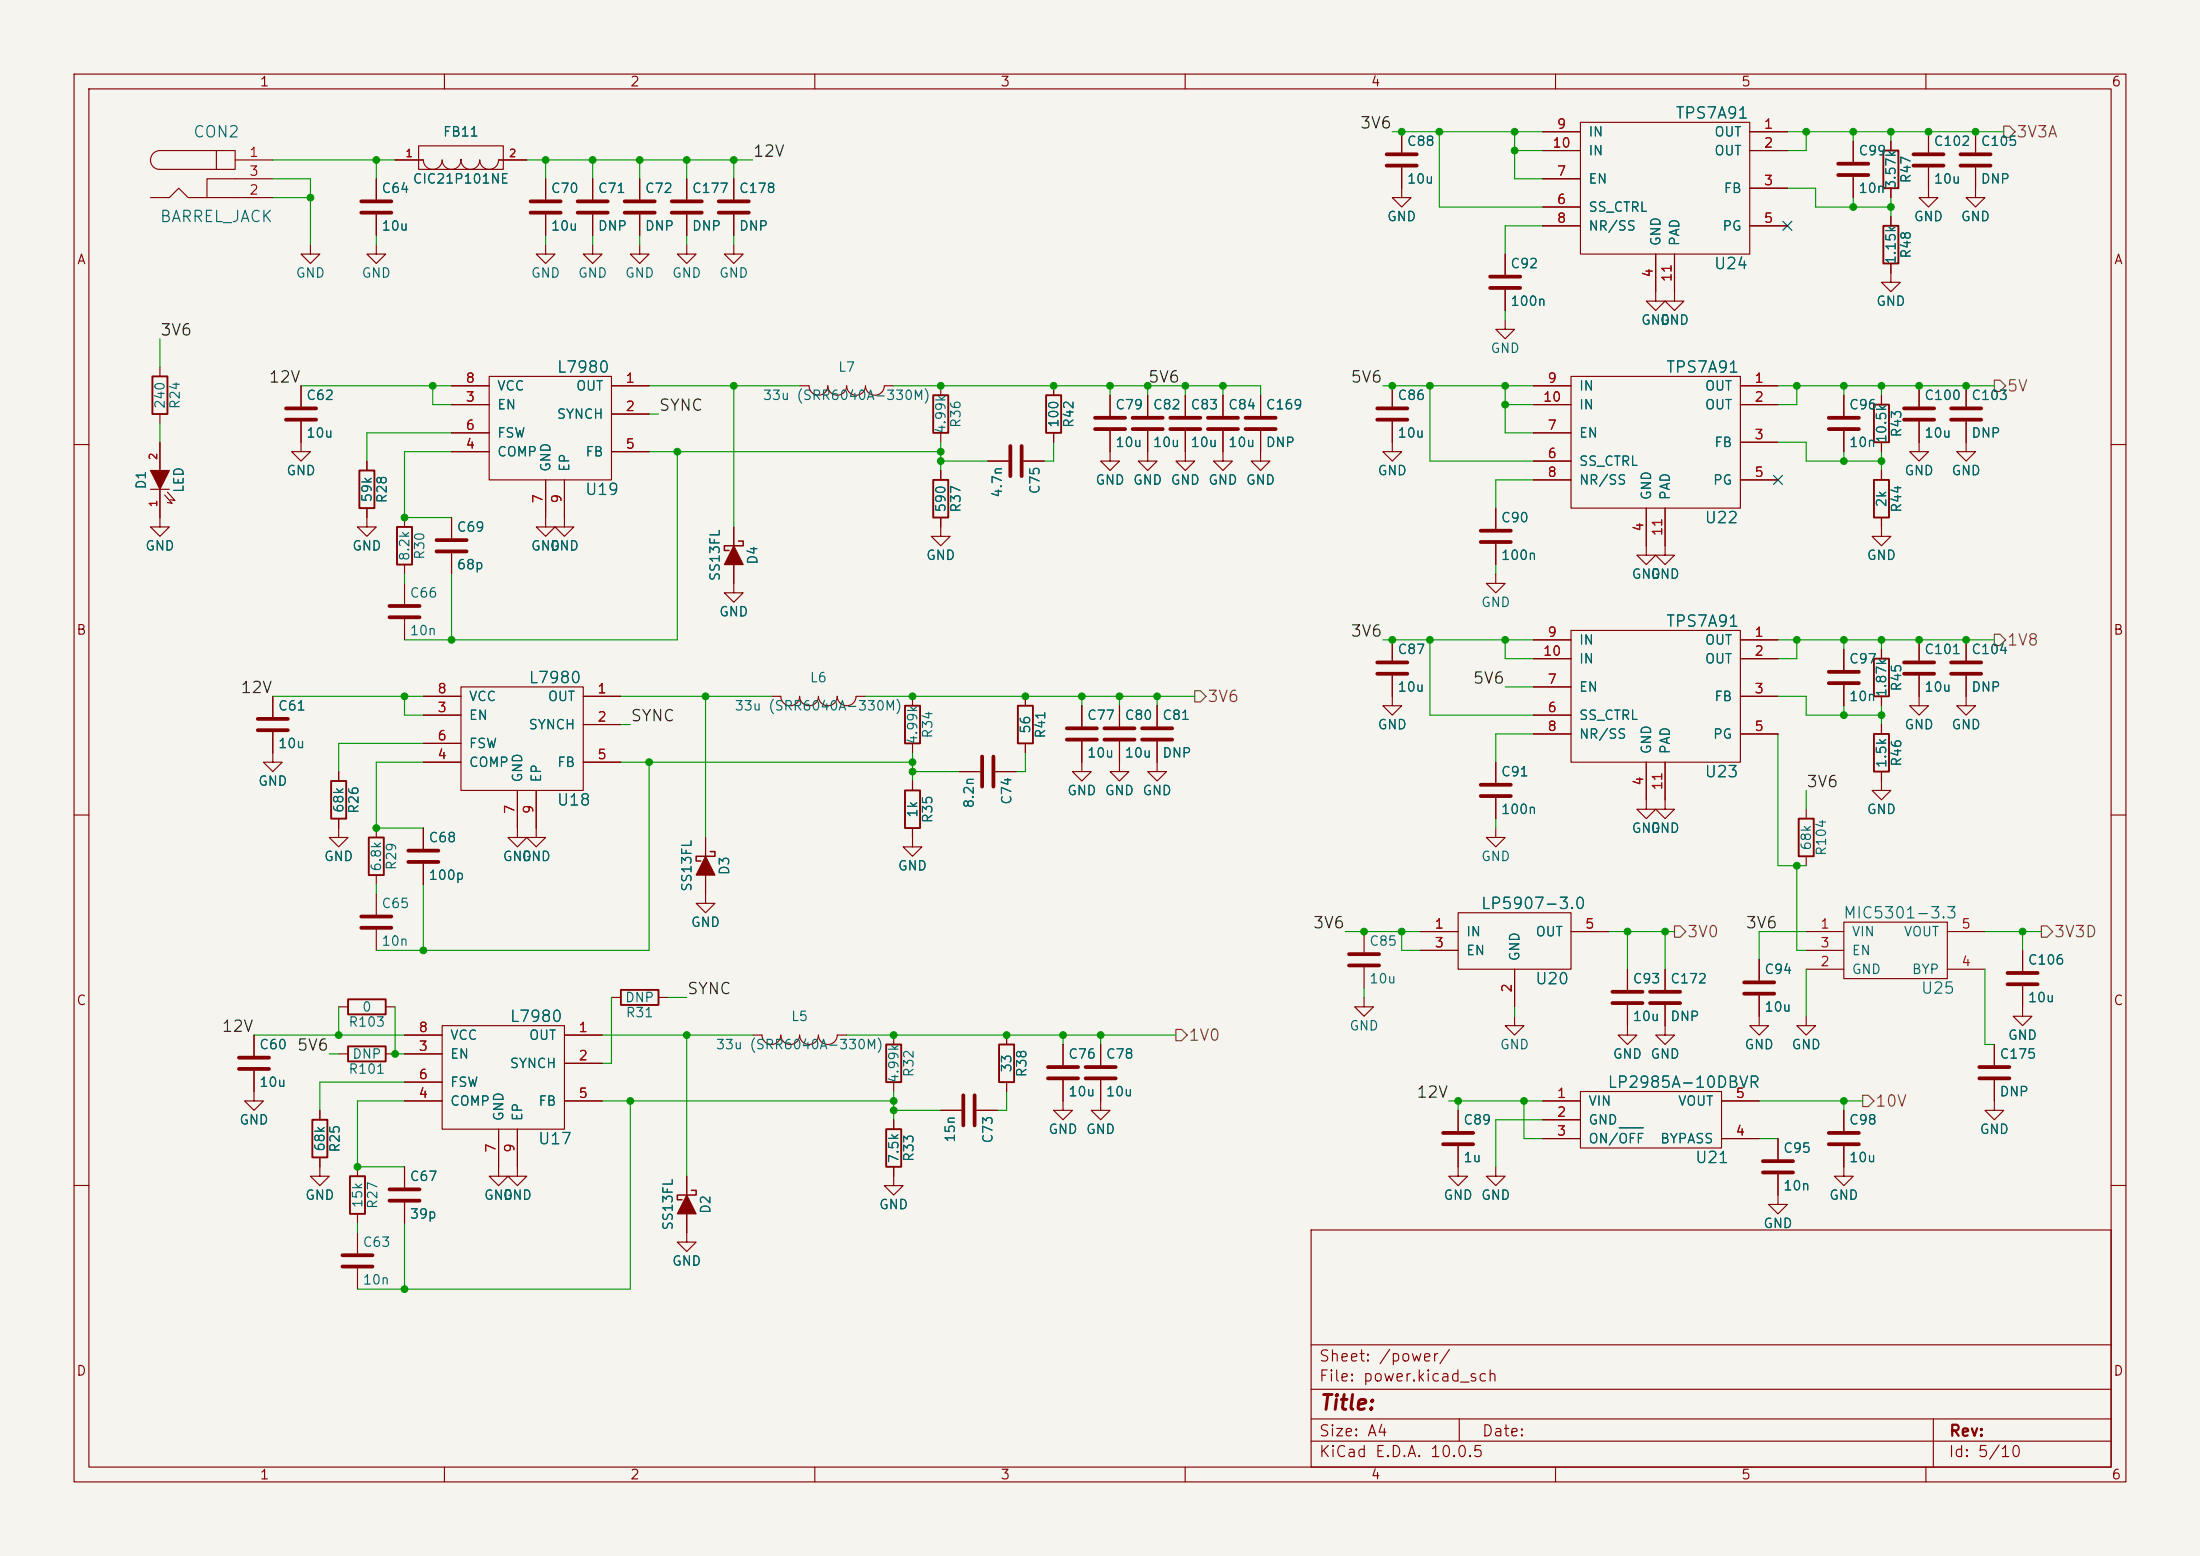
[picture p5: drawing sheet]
<svg xmlns="http://www.w3.org/2000/svg" width="297mm" height="210mm" viewBox="0 0 297 210" stroke-linecap="round" stroke-linejoin="round" font-family="sans-serif">
<path d="M0 0h297v210h-297z" fill="#f5f4ef" stroke="#f5f4ef" stroke-width=".14"/>
<g fill="none" stroke="#840000" stroke-width=".15">
<path d="M10 10h277v190h-277zM12 12h273v186h-273zM56.5 19.7h11.4v3.2h-11.4zM60 10v2M110 10v2M160 10v2M189.2 17.8v2.8M208.3 17.8h5.1M210 10v2M213.4 16.5h22.8v17.8h-22.8zM236.2 17.8h5.1M250.2 19.1v2.7"/>
<path d="M255.3 19.1v1.2M260 10v2M260.3 17.8v2.8M266.7 17.8v2.8M20.3 26.7h2.6l1.2-1.3 1.3 1.3h11.4M29.2 20.3h2.5v2.6h-2.5zM29.2 20.3h-7.6a1.27 1.27 0 0 0-1.3 1.3 1.27 1.27 0 0 0 1.3 1.3h7.6M31.7 21.6h5.1M36.8 24.1h-8.9v2.6M41.9 33v1.3h1.3l-1.3 1.3-1.3-1.3h1.3M50.8 33v1.3h1.3l-1.3 1.3-1.3-1.3h1.3M50.8 24.1v2.8"/>
<path d="M50.8 29v2.8M53.3 21.6h3.8a1.27 1.27 0 0 0 1.3 1.3 1.27 1.27 0 0 0 1.3-1.3 1.27 1.27 0 0 0 1.3 1.3 1.27 1.27 0 0 0 1.2-1.3 1.27 1.27 0 0 0 1.3 1.3 1.27 1.27 0 0 0 1.3-1.3 1.27 1.27 0 0 0 1.2 1.3 1.27 1.27 0 0 0 1.3-1.3h3.8M73.7 33v1.3h1.2l-1.2 1.3-1.3-1.3h1.3M73.7 24.1v2.8M73.7 29v2.8M80 33v1.3h1.3l-1.3 1.3-1.3-1.3h1.3M80 24.1v2.8M80 29v2.8M86.4 33v1.3h1.2l-1.2 1.3-1.3-1.3h1.3M86.4 24.1v2.8M86.4 29v2.8M92.7 33v1.3h1.3l-1.3 1.3-1.3-1.3h1.3"/>
<path d="M92.7 24.1v2.8M92.7 29v2.8M99.1 33v1.3h1.2l-1.2 1.3-1.3-1.3h1.3M99.1 24.1v2.8M99.1 29v2.8M189.2 22.6v4.1h1.3l-1.3 1.2-1.2-1.2h1.2M203.2 34.3v2.8M203.2 39.1v2.8M208.3 20.3h5.1M208.3 24.1h5.1M208.3 30.5h5.1M208.3 27.9h5.1"/>
<path d="M223.5 34.3v6.3h1.3l-1.3 1.3-1.3-1.3h1.3M226.1 34.3v6.3h1.2l-1.2 1.3-1.3-1.3h1.3M236.2 20.3h5.1M236.2 25.4h5.1M236.2 30.5h5.1M250.2 23.9v2.8M255.3 35.6v2.5h1.2l-1.2 1.3-1.3-1.3h1.3M255.3 25.4v1.3M255.3 29.2v1.3M260.3 22.6v4.1h1.3l-1.3 1.2-1.2-1.2h1.2M266.7 22.6v4.1h1.3l-1.3 1.2-1.3-1.2h1.3M21.6 49.5v1.3"/>
<path d="M21.6 55.9v1.3M21.6 59.7v3.8M40.6 56.9v4.1h1.3l-1.3 1.2-1.2-1.2h1.2M40.6 52.1v2.8M61 52.1h5M61 54.6h5M61 58.4h5M66 50.8h16.5v14h-16.5zM82.5 52.1h5.1M82.5 55.9h5.1M107.9 52.1h1.3a1.27 1.27 0 0 0 1.3 1.2 1.27 1.27 0 0 0 1.3-1.2 1.27 1.27 0 0 0 1.2 1.2 1.27 1.27 0 0 0 1.3-1.2 1.27 1.27 0 0 0 1.3 1.2 1.27 1.27 0 0 0 1.2-1.2 1.27 1.27 0 0 0 1.3 1.2 1.27 1.27 0 0 0 1.3-1.2h1.2M127 52.1v1.2"/>
<path d="M127 58.4v1.3M142.2 52.1v1.2M142.2 58.4v1.3M149.9 58.2v4h1.2l-1.2 1.3-1.3-1.3h1.3M149.9 53.3v2.8M154.9 58.2v4h1.3l-1.3 1.3-1.2-1.3h1.2M154.9 53.3v2.8M160 58.2v4h1.3l-1.3 1.3-1.3-1.3h1.3M160 53.3v2.8M165.1 58.2v4h1.3l-1.3 1.3-1.3-1.3h1.3M165.1 53.3v2.8M170.2 58.2v4h1.2l-1.2 1.3-1.3-1.3h1.3"/>
<path d="M170.2 53.3v2.8M188 56.9v4.1h1.2l-1.2 1.2-1.3-1.2h1.3M188 52.1v2.8M203.2 43.2v1.3h1.3l-1.3 1.2-1.3-1.2h1.3M207 52.1h5.1M207 54.6h5.1M207 58.4h5.1M212.1 50.8h22.8v17.8h-22.8zM234.9 52.1h5.1M234.9 54.6h5.1M234.9 59.7h5.1M248.9 53.3v2.8"/>
<path d="M248.9 58.2v2.8M254 53.3v1.3M254 59.7v1.3M259.1 56.9v4.1h1.2l-1.2 1.2-1.3-1.2h1.3M259.1 52.1v2.8M265.4 56.9v4.1h1.3l-1.3 1.2-1.2-1.2h1.2M265.4 52.1v2.8M10 60h2M20.3 66h2.6M21.6 66v5.1h1.3l-1.3 1.3-1.3-1.3h1.3M22.2 66.8l1 1.1-.6-.1M22.6 66.4l1 1.2-.6-.2"/>
<path d="M49.5 68.6v2.5h1.3l-1.3 1.3-1.2-1.3h1.2M49.5 62.2v1.3M54.6 69.9v1.2M54.6 76.2v1.3M54.6 78.7v2.8M61 69.9v2.7M61 74.7v2.8M61 61h5M73.7 64.8v6.3h1.2l-1.2 1.3-1.3-1.3h1.3M76.2 64.8v6.3h1.3l-1.3 1.3-1.3-1.3h1.3M82.5 61h5.1M99.1 76.2v3.8h1.2l-1.2 1.3-1.3-1.3h1.3"/>
<path d="M99.1 71.1v2.6M127 69.9v2.5h1.3l-1.3 1.3-1.3-1.3h1.3M127 63.5v1.3M133.3 62.2h2.8M138.2 62.2h2.8M201.9 77.5v1.2h1.3l-1.3 1.3-1.2-1.3h1.2M201.9 68.6v2.8M201.9 73.4v2.8M207 62.2h5.1M207 64.8h5.1M222.2 68.6v6.3h1.3l-1.3 1.3-1.2-1.3h1.2M224.8 68.6v6.3h1.3l-1.3 1.3-1.3-1.3h1.3"/>
<path d="M234.9 64.8h5.1M254 69.9v2.5h1.3l-1.3 1.3-1.3-1.3h1.3M254 63.5v1.3M285 60h2M36.8 98.8v4.1h1.3l-1.3 1.2-1.2-1.2h1.2M36.8 94v2.8M54.6 83.6v2.8M57.1 94h5.1M57.1 96.5h5.1M62.2 92.7h16.5v14h-16.5zM78.7 94h5.1M78.7 97.8h5.1"/>
<path d="M104.1 94h1.3a1.27 1.27 0 0 0 1.3 1.3 1.27 1.27 0 0 0 1.2-1.3 1.27 1.27 0 0 0 1.3 1.3 1.27 1.27 0 0 0 1.3-1.3 1.27 1.27 0 0 0 1.3 1.3 1.27 1.27 0 0 0 1.2-1.3 1.27 1.27 0 0 0 1.3 1.3 1.27 1.27 0 0 0 1.3-1.3h1.2M123.2 94v1.3M138.4 94v1.3M146 95.3v2.7M151.1 95.3v2.7M156.2 95.3v2.7M188 91.2v4.1h1.2l-1.2 1.2-1.3-1.2h1.3M188 86.4v2.8M207 86.4h5.1M207 88.9h5.1M207 99.1h5.1M207 96.5h5.1"/>
<path d="M207 92.7h5.1M212.1 85.1h22.8v17.8h-22.8zM234.9 86.4h5.1M234.9 88.9h5.1M234.9 94h5.1M234.9 99.1h5.1M248.9 87.6v2.8M248.9 92.5v2.8M254 87.6v1.3M254 94v1.3M254 97.8v1.3M259.1 91.2v4.1h1.2l-1.2 1.2-1.3-1.2h1.3"/>
<path d="M259.1 86.4v2.8M265.4 91.2v4.1h1.3l-1.3 1.2-1.2-1.2h1.2M265.4 86.4v2.8M10 110h2M45.7 110.5v2.5h1.3l-1.3 1.3-1.3-1.3h1.3M45.7 104.1v1.3M50.8 111.8v1.2M50.8 118.1v1.3M57.1 102.9h5.1M57.1 100.3h5.1M57.1 111.8v2.8M57.1 116.6v2.8"/>
<path d="M69.8 106.7v6.3h1.3l-1.3 1.3-1.2-1.3h1.2M72.4 106.7v6.3h1.3l-1.3 1.3-1.3-1.3h1.3M78.7 102.9h5.1M95.2 118.1v3.8h1.3l-1.3 1.3-1.2-1.3h1.2M95.2 113v2.6M123.2 111.8v2.5h1.3l-1.3 1.3-1.3-1.3h1.3M123.2 100.3v1.3M123.2 105.4v1.3M129.5 104.1h2.8M134.4 104.1h2.8M138.4 100.3v1.3M146 100.1v4h1.3l-1.3 1.3-1.2-1.3h1.2"/>
<path d="M151.1 100.1v4h1.3l-1.3 1.3-1.2-1.3h1.2M156.2 100.1v4h1.3l-1.3 1.3-1.3-1.3h1.3M201.9 111.8v1.2h1.3l-1.3 1.3-1.2-1.3h1.2M201.9 102.9v2.8M201.9 107.7v2.8M222.2 102.9v6.3h1.3l-1.3 1.3-1.2-1.3h1.2M224.8 102.9v6.3h1.3l-1.3 1.3-1.3-1.3h1.3M243.8 109.2v1.3M243.8 115.6v1.2M254 104.1v2.6h1.3l-1.3 1.3-1.3-1.3h1.3M285 110h2M34.3 139.7v2.8"/>
<path d="M45.7 135.9h1.3M50.8 120.7v2.7M50.8 125.5v2.8M52.1 135.9h1.2M54.6 139.7h5.1M59.7 138.4h16.5v14h-16.5zM76.2 139.7h5.1M82.5 134.6h1.3M88.9 134.6h1.3M101.6 139.7h1.3a1.27 1.27 0 0 0 1.2 1.3 1.27 1.27 0 0 0 1.3-1.3 1.27 1.27 0 0 0 1.3 1.3 1.27 1.27 0 0 0 1.2-1.3 1.27 1.27 0 0 0 1.3 1.3 1.27 1.27 0 0 0 1.3-1.3 1.27 1.27 0 0 0 1.3 1.3 1.27 1.27 0 0 0 1.2-1.3h1.3M120.6 139.7v1.3M135.9 139.7v1.3"/>
<path d="M184.1 134.6v1.3h1.3l-1.3 1.3-1.2-1.3h1.2M184.1 125.7v2.8M184.1 130.6v2.8M191.8 125.7h5M191.8 128.3h5M196.8 123.2h15.3v7.6h-15.3zM204.5 137.2v1.2h1.2l-1.2 1.3-1.3-1.3h1.3M204.5 130.8v5.1M212.1 125.7h5.1M219.7 135.6v4.1h1.3l-1.3 1.3-1.3-1.3h1.3M219.7 130.8v2.8M224.8 135.6v4.1h1.3l-1.3 1.3-1.3-1.3h1.3"/>
<path d="M224.8 130.8v2.8M237.5 134.4v4h1.3l-1.3 1.3-1.3-1.3h1.3M237.5 129.5v2.8M243.8 137.2v1.2h1.3l-1.3 1.3-1.2-1.3h1.2M243.8 125.7h5.1M243.8 128.3h5.1M243.8 130.8h5.1M248.9 124.5h14v7.6h-14zM262.9 125.7h5.1M262.9 130.8h5.1M273 133.1v4.1h1.3l-1.3 1.2-1.2-1.2h1.2M273 128.3v2.8"/>
<path d="M34.3 144.5v4.1h1.3l-1.3 1.3-1.3-1.3h1.3M43.2 156.2v2.6h1.2l-1.2 1.2-1.3-1.2h1.3M43.2 149.9v1.2M45.7 142.2h1.3M48.3 157.5v1.3M52.1 142.2h1.2M54.6 157.5v2.8M54.6 142.2h5.1M54.6 148.6h5.1M54.6 146.1h5.1M67.3 152.4v6.4h1.3l-1.3 1.2-1.3-1.2h1.3M69.8 152.4v6.4h1.3l-1.3 1.2-1.2-1.2h1.2"/>
<path d="M76.2 143.5h5.1M76.2 148.6h5.1M92.7 158.8v2.5M120.6 157.5v2.5h1.3l-1.3 1.3-1.2-1.3h1.2M120.6 146.1v1.2M120.6 151.1v1.3M127 149.9h2.8M131.8 149.9h2.8M135.9 146.1v1.2M143.5 145.8v4.1h1.3l-1.3 1.2-1.3-1.2h1.3M143.5 141v2.8M148.6 145.8v4.1h1.3l-1.3 1.2-1.3-1.2h1.3"/>
<path d="M148.6 141v2.8M196.8 154.7v4.1h1.3l-1.3 1.2-1.2-1.2h1.2M196.8 149.9v2.8M201.9 157.5v1.3h1.3l-1.3 1.2-1.2-1.2h1.2M208.3 148.6h5.1M208.3 151.1h5.1M208.3 153.7h5.1M213.4 147.3h19v7.6h-19zM232.4 148.6h5.1M232.4 153.7h5.1M240 158.5v4.1h1.3l-1.3 1.2-1.2-1.2h1.2M240 153.7v2.8"/>
<path d="M248.9 154.7v4.1h1.3l-1.3 1.2-1.3-1.2h1.3M248.9 149.9v2.8M269.2 145.8v4.1h1.3l-1.3 1.2-1.2-1.2h1.2M269.2 141v2.8M10 160h2M48.3 163.8v1.3M48.3 166.4v2.8M48.3 171.2v2.8M54.6 162.3v2.8M92.7 163.8v3.8h1.3l-1.3 1.3-1.3-1.3h1.3M177 166h108v32h-108zM285 160h2"/>
<path d="M60 198v2M110 198v2M160 198v2M177 194.5h108M177 191.5h108M177 187.5h108M177 181.5h108M197 191.5v3M210 198v2M260 198v2M261 191.5v6.5"/>
</g>
<g fill="none" stroke="#840000" stroke-width=".51">
<path d="M48.8 27.2h4M48.8 28.7h4M71.6 27.2h4.1M71.6 28.7h4.1M78 27.2h4M78 28.7h4M84.3 27.2h4.1M84.3 28.7h4.1M90.7 27.2h4M90.7 28.7h4M97 27.2h4.1M97 28.7h4.1"/>
<path d="M187.2 20.8h4.1M187.2 22.4h4.1M201.2 37.3h4M201.2 38.9h4M248.2 22.1h4M248.2 23.6h4M258.3 20.8h4.1M258.3 22.4h4.1M264.7 20.8h4M264.7 22.4h4M38.6 55.1h4.1M38.6 56.6h4.1"/>
<path d="M147.8 56.4h4.1M147.8 57.9h4.1M152.9 56.4h4.1M152.9 57.9h4.1M158 56.4h4.1M158 57.9h4.1M163.1 56.4h4M163.1 57.9h4M168.1 56.4h4.1M168.1 57.9h4.1M185.9 55.1h4.1M185.9 56.6h4.1"/>
<path d="M246.9 56.4h4.1M246.9 57.9h4.1M257 55.1h4.1M257 56.6h4.1M263.4 55.1h4.1M263.4 56.6h4.1M58.9 72.9h4.1M58.9 74.4h4.1M136.4 60.2v4.1M137.9 60.2v4.1M199.9 71.6h4.1M199.9 73.2h4.1"/>
<path d="M34.8 97h4.1M34.8 98.6h4.1M52.6 81.8h4M52.6 83.3h4M144 98.3h4.1M144 99.8h4.1M149.1 98.3h4.1M149.1 99.8h4.1M154.2 98.3h4M154.2 99.8h4M185.9 89.4h4.1M185.9 90.9h4.1"/>
<path d="M246.9 90.7h4.1M246.9 92.2h4.1M257 89.4h4.1M257 90.9h4.1M263.4 89.4h4.1M263.4 90.9h4.1M55.1 114.8h4.1M55.1 116.3h4.1M132.6 102.1v4.1M134.1 102.1v4.1M199.9 105.9h4.1M199.9 107.4h4.1"/>
<path d="M48.8 123.7h4M48.8 125.2h4M182.1 128.8h4.1M182.1 130.3h4.1M217.7 133.9h4M217.7 135.4h4M222.8 133.9h4M222.8 135.4h4M235.5 132.6h4M235.5 134.1h4M271 131.3h4.1M271 132.8h4.1"/>
<path d="M32.3 142.7h4M32.3 144.3h4M130 147.8v4.1M131.6 147.8v4.1M141.5 144h4M141.5 145.5h4M146.6 144h4M146.6 145.5h4M194.8 152.9h4.1M194.8 154.4h4.1M238 156.7h4.1M238 158.2h4.1"/>
<path d="M246.9 152.9h4.1M246.9 154.4h4.1M267.2 144h4.1M267.2 145.5h4.1M46.2 169.4h4.1M46.2 170.9h4.1M52.6 160.5h4M52.6 162.1h4"/>
</g>
<g fill="none" stroke="#840000" stroke-width=".25">
<path d="M254.3 20.3h2v5.1h-2zM254.3 30.5h2v5.1h-2zM20.6 50.8h2v5.1h-2zM126 53.3h2v5.1h-2zM141.2 53.3h2.1v5.1h-2.1zM253 54.6h2v5.1h-2zM48.5 63.5h2v5.1h-2zM53.6 71.1h2v5.1h-2zM126 64.8h2v5.1h-2zM253 64.8h2v5.1h-2zM122.2 95.3h2v5h-2zM137.4 95.3h2v5h-2z"/>
<path d="M253 99.1h2v5h-2zM253 88.9h2v5.1h-2zM44.7 105.4h2v5.1h-2zM49.8 113h2v5.1h-2zM122.2 106.7h2v5.1h-2zM242.8 110.5h2.1v5.1h-2.1zM47 134.9h5.1v2h-5.1zM83.8 133.6h5.1v2h-5.1zM42.2 151.1h2v5.1h-2zM47 141.2h5.1v2.1h-5.1zM47.2 158.8h2.1v5h-2.1zM119.6 141h2.1v5.1h-2.1z"/>
<path d="M119.6 152.4h2.1v5.1h-2.1zM134.9 141h2v5.1h-2z"/>
</g>
<path d="M99.7 73h.6v.7h-2.5v.6h.6M95.9 114.9h.6v.7h-2.5v.6h.6M93.3 160.7h.7v.6h-2.6v.6h.7" fill="none" stroke="#840000" stroke-width=".2"/>
<g fill="#840000" stroke="#840000" stroke-width=".15">
<path d="M99.1 73.7l1.2 2.5h-2.5z"/>
<path d="M92.7 161.3l1.3 2.5h-2.6z"/>
<path d="M95.2 115.6l1.3 2.5h-2.5z"/>
<path d="M20.3 63.5h2.6l-1.3 2.5z"/>
</g>
<circle cx="62.2" cy="21.6" r=".08" fill="#840000" stroke="#840000" stroke-width=".14"/>
<path d="M218.6 152.2h3.2" fill="none" stroke="#006464" stroke-width=".15"/>
<path d="M270.5 17h.8l.7 .8-.7 .7h-.8zM269.2 51.3h.8l.8 .8-.8 .7h-.8zM161.3 93.2h.8l.7 .8-.7 .7h-.8zM269.2 85.6h.8l.8 .8-.8 .7h-.8zM158.7 138.9h.8l.8 .8-.8 .8h-.8zM226.1 125h.7l.8 .7-.8 .8h-.7zM275.6 125h.8l.7 .7-.7 .8h-.8zM251.5 147.8h.7l.8 .8-.8 .8h-.7z" fill="none" stroke="#725600" stroke-width=".15"/>
<g fill="none" stroke="#009600" stroke-width=".15">
<path d="M188 17.8h20.3M194.3 17.8v10.1h14M204.5 17.8v6.3h3.8M241.3 17.8h29.2M243.8 17.8v2.5h-2.5M250.2 17.8v1.3M255.3 17.8v1.3M36.8 24.1h5.1v8.9M36.8 21.6h16.5M36.8 26.7h5.1M50.8 21.6v2.5M50.8 31.8v1.2"/>
<path d="M71.1 21.6h30.5M73.7 21.6v2.5M73.7 31.8v1.2M80 21.6v2.5M80 31.8v1.2M86.4 21.6v2.5M86.4 31.8v1.2M92.7 21.6v2.5M92.7 31.8v1.2M99.1 21.6v2.5M99.1 31.8v1.2M204.5 20.3h3.8"/>
<path d="M208.3 30.5h-5.1v3.8M241.3 25.4h3.8v2.5h10.2M250.2 26.7v1.2M255.3 26.7v2.5M21.6 45.7v3.8M21.6 57.2v2.5M40.6 52.1h20.4M58.4 52.1v2.5h2.6M61 58.4h-11.5v3.8M87.6 52.1h20.3M87.6 55.9h1.3M99.1 52.1v19"/>
<path d="M120.6 52.1h49.6v1.2M127 59.7v3.8M142.2 59.7v2.5h-1.2M149.9 52.1v1.2M154.9 52.1v1.2M160 52.1v1.2M165.1 52.1v1.2M186.7 52.1h20.3M193 52.1v10.1h14M203.2 41.9v1.3M203.2 52.1v6.3h3.8M203.2 54.6h3.8"/>
<path d="M240 52.1h29.2M240 59.7h3.8v2.5h10.2M242.6 52.1v2.5h-2.6M248.9 52.1v1.2M254 52.1v1.2M54.6 77.5v1.2M61 61h-6.4v8.9h6.4M61 77.5v8.9M87.6 61h39.4M91.4 61v25.4h-36.8M127 62.2h6.3M201.9 76.2v1.3"/>
<path d="M207 64.8h-5.1v3.8M248.9 61v1.2M254 61v2.5M36.8 94h20.3M54.6 94v2.5h2.5M83.8 94h20.3M83.8 97.8h1.3M95.2 94v19M116.8 94h44.5M146 94v1.3M151.1 94v1.3M156.2 94v1.3"/>
<path d="M186.7 86.4h20.3M193 86.4v10.1h14M203.2 86.4v2.5h3.8M203.2 92.7h3.8M207 99.1h-5.1v3.8M240 86.4h29.2M240 94h3.8v2.5h10.2M240 99.1v17.7h3.8M242.6 86.4v2.5h-2.6M248.9 86.4v1.2M248.9 95.3v1.2M254 86.4v1.2"/>
<path d="M254 95.3v2.5M50.8 119.4v1.3M57.1 102.9h-6.3v8.9h6.3M57.1 119.4v8.9M57.1 100.3h-11.4v3.8M83.8 102.9h39.4M87.6 102.9v25.4h-36.8M123.2 101.6v3.8M123.2 104.1h6.3M138.4 101.6v2.5h-1.2M201.9 110.5v1.3M242.6 116.8v11.5h1.2"/>
<path d="M243.8 106.7v2.5M34.3 139.7h20.3M45.7 135.9v3.8M53.3 135.9v6.3h1.3M81.3 139.7h20.3M82.5 134.6v8.9h-1.2M90.2 134.6h2.5M92.7 139.7v19.1M114.3 139.7h44.4M143.5 139.7v1.3M148.6 139.7v1.3M181.6 125.7h10.2"/>
<path d="M184.1 133.4v1.2M189.2 125.7v2.6h2.6M204.5 135.9v1.3M217.2 125.7h8.9M219.7 125.7v5.1M224.8 125.7v5.1M243.8 130.8v6.4M243.8 125.7h-6.3v3.8M268 125.7h7.6M268 130.8v10.2h1.2M273 125.7v2.6M44.4 142.2h1.3"/>
<path d="M54.6 148.6h-6.3v8.9h6.3M54.6 146.1h-11.4v3.8M81.3 148.6h39.3M85.1 148.6v25.4h-36.8M120.6 147.3v3.8M120.6 149.9h6.4M135.9 147.3v2.6h-1.3M195.6 148.6h12.7M196.8 148.6v1.3M205.7 148.6v5.1h2.6M208.3 151.1h-6.4v6.4M237.5 148.6h14"/>
<path d="M237.5 153.7h2.5M248.9 148.6v1.3M48.3 165.1v1.3M54.6 165.1v8.9"/>
</g>
<path d="M240.7 29.9l1.2 1.2M241.9 29.9l-1.2 1.2M239.4 64.2l1.2 1.2M240.6 64.2l-1.2 1.2" fill="none" stroke="#000084" stroke-width=".15"/>
<g fill="#009600" stroke="#009600" stroke-width=".14">
<circle cx="156.2" cy="94" r=".46"/>
<circle cx="189.2" cy="125.7" r=".46"/>
<circle cx="143.5" cy="139.7" r=".46"/>
<circle cx="148.6" cy="139.7" r=".46"/>
<circle cx="184.1" cy="125.7" r=".46"/>
<circle cx="146" cy="94" r=".46"/>
<circle cx="138.4" cy="94" r=".46"/>
<circle cx="151.1" cy="94" r=".46"/>
<circle cx="254" cy="86.4" r=".46"/>
<circle cx="259.1" cy="86.4" r=".46"/>
<circle cx="265.4" cy="86.4" r=".46"/>
<circle cx="242.6" cy="86.4" r=".46"/>
<circle cx="248.9" cy="86.4" r=".46"/>
<circle cx="205.7" cy="148.6" r=".46"/>
<circle cx="219.7" cy="125.7" r=".46"/>
<circle cx="196.8" cy="148.6" r=".46"/>
<circle cx="248.9" cy="148.6" r=".46"/>
<circle cx="273" cy="125.7" r=".46"/>
<circle cx="242.6" cy="116.8" r=".46"/>
<circle cx="224.8" cy="125.7" r=".46"/>
<circle cx="203.2" cy="86.4" r=".46"/>
<circle cx="120.6" cy="148.6" r=".46"/>
<circle cx="135.9" cy="139.7" r=".46"/>
<circle cx="120.6" cy="139.7" r=".46"/>
<circle cx="85.1" cy="148.6" r=".46"/>
<circle cx="92.7" cy="139.7" r=".46"/>
<circle cx="120.6" cy="149.9" r=".46"/>
<circle cx="127" cy="62.2" r=".46"/>
<circle cx="127" cy="52.1" r=".46"/>
<circle cx="127" cy="61" r=".46"/>
<circle cx="99.1" cy="21.6" r=".46"/>
<circle cx="142.2" cy="52.1" r=".46"/>
<circle cx="99.1" cy="52.1" r=".46"/>
<circle cx="92.7" cy="21.6" r=".46"/>
<circle cx="80" cy="21.6" r=".46"/>
<circle cx="86.4" cy="21.6" r=".46"/>
<circle cx="41.9" cy="26.7" r=".46"/>
<circle cx="58.4" cy="52.1" r=".46"/>
<circle cx="50.8" cy="21.6" r=".46"/>
<circle cx="73.7" cy="21.6" r=".46"/>
<circle cx="45.7" cy="139.7" r=".46"/>
<circle cx="54.6" cy="174" r=".46"/>
<circle cx="53.3" cy="142.2" r=".46"/>
<circle cx="48.3" cy="157.5" r=".46"/>
<circle cx="61" cy="86.4" r=".46"/>
<circle cx="54.6" cy="94" r=".46"/>
<circle cx="91.4" cy="61" r=".46"/>
<circle cx="54.6" cy="69.9" r=".46"/>
<circle cx="95.2" cy="94" r=".46"/>
<circle cx="87.6" cy="102.9" r=".46"/>
<circle cx="123.2" cy="94" r=".46"/>
<circle cx="123.2" cy="102.9" r=".46"/>
<circle cx="123.2" cy="104.1" r=".46"/>
<circle cx="57.1" cy="128.3" r=".46"/>
<circle cx="50.8" cy="111.8" r=".46"/>
<circle cx="260.3" cy="17.8" r=".46"/>
<circle cx="250.2" cy="27.9" r=".46"/>
<circle cx="250.2" cy="17.8" r=".46"/>
<circle cx="243.8" cy="17.8" r=".46"/>
<circle cx="255.3" cy="27.9" r=".46"/>
<circle cx="255.3" cy="17.8" r=".46"/>
<circle cx="242.6" cy="52.1" r=".46"/>
<circle cx="266.7" cy="17.8" r=".46"/>
<circle cx="193" cy="52.1" r=".46"/>
<circle cx="188" cy="52.1" r=".46"/>
<circle cx="203.2" cy="52.1" r=".46"/>
<circle cx="203.2" cy="54.6" r=".46"/>
<circle cx="204.5" cy="17.8" r=".46"/>
<circle cx="204.5" cy="20.3" r=".46"/>
<circle cx="189.2" cy="17.8" r=".46"/>
<circle cx="194.3" cy="17.8" r=".46"/>
<circle cx="254" cy="52.1" r=".46"/>
<circle cx="259.1" cy="52.1" r=".46"/>
<circle cx="265.4" cy="52.1" r=".46"/>
<circle cx="254" cy="96.5" r=".46"/>
<circle cx="248.9" cy="96.5" r=".46"/>
<circle cx="248.9" cy="62.2" r=".46"/>
<circle cx="248.9" cy="52.1" r=".46"/>
<circle cx="254" cy="62.2" r=".46"/>
<circle cx="160" cy="52.1" r=".46"/>
<circle cx="193" cy="86.4" r=".46"/>
<circle cx="188" cy="86.4" r=".46"/>
<circle cx="165.1" cy="52.1" r=".46"/>
<circle cx="154.9" cy="52.1" r=".46"/>
<circle cx="149.9" cy="52.1" r=".46"/>
</g>
<text font-size="2" fill="#840000" x="178" y="190.8">Title:</text>
<g font-size="1.5" fill="#0f0f0f">
<text x="183.5" y="17.7">3V6</text>
<text x="101.5" y="21.5">12V</text>
<text x="21.5" y="45.7">3V6</text>
<text x="36.2" y="52">12V</text>
<text x="154.9" y="52">5V6</text>
<text x="182.2" y="52">5V6</text>
<text x="88.8" y="55.8">SYNC</text>
<text x="182.2" y="86.3">3V6</text>
<text x="32.4" y="93.9">12V</text>
<text x="198.7" y="92.7">5V6</text>
<text x="85" y="97.7">SYNC</text>
<text x="243.8" y="106.6">3V6</text>
<text x="177.1" y="125.7">3V6</text>
<text x="235.6" y="125.7">3V6</text>
<text x="92.7" y="134.6">SYNC</text>
<text x="29.8" y="139.7">12V</text>
<text x="40" y="142.2">5V6</text>
<text x="191.1" y="148.5">12V</text>
</g>
<g font-size="1.5" fill="#006464">
<text x="226.1" y="16.4">TPS7A91</text>
<text x="26" y="18.9">CON2</text>
<text x="21.5" y="30.4">BARREL_JACK</text>
<text x="231.3" y="36.7">U24</text>
<text x="75.1" y="50.7">L7980</text>
<text x="224.8" y="50.7">TPS7A91</text>
<text x="78.9" y="67.2">U19</text>
<text x="230" y="71">U22</text>
<text x="224.8" y="85">TPS7A91</text>
<text x="71.3" y="92.6">L7980</text>
<text x="230" y="105.3">U23</text>
<text x="75.1" y="109.1">U18</text>
<text x="199.8" y="123.1">LP5907-3.0</text>
<text x="248.7" y="124.3">MIC5301-3.3</text>
<text x="207.1" y="133.2">U20</text>
<text x="259.2" y="134.5">U25</text>
<text x="68.7" y="138.3">L7980</text>
<text x="216.9" y="147.2">LP2985A-10DBVR</text>
<text x="72.5" y="154.8">U17</text>
<text x="228.7" y="157.4">U21</text>
</g>
<g font-size="1.5" fill="#725600">
<text x="272.1" y="18.9">3V3A</text>
<text x="270.8" y="53.2">5V</text>
<text x="270.8" y="87.5">1V8</text>
<text x="162.9" y="95.1">3V6</text>
<text x="227.7" y="126.9">3V0</text>
<text x="277.2" y="126.9">3V3D</text>
<text x="160.3" y="140.9">1V0</text>
<text x="253.1" y="149.7">10V</text>
</g>
<g font-size="1.5" fill="#840000">
<text x="178" y="184.1">Sheet: /power/</text>
<text x="178" y="186.8">File: power.kicad_sch</text>
<text x="178" y="197">KiCad E.D.A. 10.0.5</text>
<text x="178" y="194.2">Size: A4</text>
<text x="200" y="194.2">Date:</text>
<text x="263" y="197">Id: 5/10</text>
<text x="263" y="194.2">Rev:</text>
</g>
<g font-size="1.3" fill="#840000">
<text x="35" y="12">1</text>
<text x="85" y="12">2</text>
<text x="135" y="12">3</text>
<text x="185" y="12">4</text>
<text x="235" y="12">5</text>
<text x="285" y="12">6</text>
<text x="10.3" y="36">A</text>
<text x="285.3" y="36">A</text>
<text x="10.2" y="86">B</text>
<text x="285.2" y="86">B</text>
<text x="10.2" y="136">C</text>
<text x="285.2" y="136">C</text>
<text x="10.2" y="186">D</text>
<text x="285.2" y="186">D</text>
<text x="35" y="200">1</text>
<text x="85" y="200">2</text>
<text x="135" y="200">3</text>
<text x="185" y="200">4</text>
<text x="235" y="200">5</text>
<text x="285" y="200">6</text>
</g>
<g font-size="1.3" fill="#a90000">
<text x="210.1" y="17.7">9</text>
<text x="238" y="17.7">1</text>
<text x="33.6" y="21.5">1</text>
<text x="209.5" y="20.2">10</text>
<text x="238" y="20.2">2</text>
<text x="33.6" y="26.6">2</text>
<text x="33.6" y="24">3</text>
<text x="210.1" y="27.9">6</text>
<text x="210.1" y="24">7</text>
<text x="238" y="25.3">3</text>
<text x="210.1" y="30.4">8</text>
<text x="238" y="30.4">5</text>
<text x="223.4" y="37.6" transform="rotate(-90 223.4 37.6)">4</text>
<text x="226" y="38.2" transform="rotate(-90 226 38.2)">11</text>
<text x="62.8" y="52">8</text>
<text x="84.4" y="52">1</text>
<text x="208.8" y="52">9</text>
<text x="236.8" y="52">1</text>
<text x="62.8" y="54.5">3</text>
<text x="62.8" y="58.3">6</text>
<text x="84.4" y="55.8">2</text>
<text x="208.2" y="54.5">10</text>
<text x="208.8" y="58.3">7</text>
<text x="236.8" y="54.5">2</text>
<text x="236.8" y="59.6">3</text>
<text x="62.8" y="60.9">4</text>
<text x="84.4" y="60.9">5</text>
<text x="208.8" y="62.1">6</text>
<text x="208.8" y="64.7">8</text>
<text x="236.8" y="64.7">5</text>
<text x="73.6" y="68" transform="rotate(-90 73.6 68)">7</text>
<text x="76.1" y="68" transform="rotate(-90 76.1 68)">9</text>
<text x="222.2" y="71.9" transform="rotate(-90 222.2 71.9)">4</text>
<text x="224.7" y="72.5" transform="rotate(-90 224.7 72.5)">11</text>
<text x="208.2" y="88.8">10</text>
<text x="208.8" y="86.3">9</text>
<text x="236.8" y="86.3">1</text>
<text x="236.8" y="88.8">2</text>
<text x="59" y="93.9">8</text>
<text x="80.5" y="93.9">1</text>
<text x="208.8" y="92.6">7</text>
<text x="236.8" y="93.9">3</text>
<text x="59" y="96.4">3</text>
<text x="59" y="100.2">6</text>
<text x="80.5" y="97.7">2</text>
<text x="208.8" y="96.4">6</text>
<text x="208.8" y="99">8</text>
<text x="236.8" y="99">5</text>
<text x="59" y="102.8">4</text>
<text x="80.5" y="102.8">5</text>
<text x="222.2" y="106.1" transform="rotate(-90 222.2 106.1)">4</text>
<text x="224.7" y="106.7" transform="rotate(-90 224.7 106.7)">11</text>
<text x="69.8" y="110" transform="rotate(-90 69.8 110)">7</text>
<text x="72.3" y="110" transform="rotate(-90 72.3 110)">9</text>
<text x="193.6" y="125.6">1</text>
<text x="213.9" y="125.6">5</text>
<text x="245.6" y="125.6">1</text>
<text x="264.7" y="125.6">5</text>
<text x="193.6" y="128.2">3</text>
<text x="245.6" y="130.7">2</text>
<text x="245.6" y="128.2">3</text>
<text x="264.7" y="130.7">4</text>
<text x="204.4" y="134.1" transform="rotate(-90 204.4 134.1)">2</text>
<text x="56.4" y="142.2">3</text>
<text x="56.4" y="139.6">8</text>
<text x="78" y="139.6">1</text>
<text x="78" y="143.4">2</text>
<text x="56.4" y="148.5">4</text>
<text x="56.4" y="146">6</text>
<text x="78" y="148.5">5</text>
<text x="210.1" y="148.5">1</text>
<text x="234.2" y="148.5">5</text>
<text x="67.2" y="155.7" transform="rotate(-90 67.2 155.7)">7</text>
<text x="69.8" y="155.7" transform="rotate(-90 69.8 155.7)">9</text>
<text x="210.1" y="151">2</text>
<text x="210.1" y="153.6">3</text>
<text x="234.2" y="153.6">4</text>
</g>
<g font-size="1.3" fill="#006464">
<text x="59.7" y="18.7">FB11</text>
<text x="189.8" y="20">C88</text>
<text x="214.3" y="18.7">IN</text>
<text x="214.3" y="21.3">IN</text>
<text x="231.3" y="18.7">OUT</text>
<text x="231.3" y="21.3">OUT</text>
<text x="250.8" y="21.3">C99</text>
<text x="261" y="20">C102</text>
<text x="267.3" y="20">C105</text>
<text x="51.4" y="26.4">C64</text>
<text x="55.6" y="25.1">CIC21P101NE</text>
<text x="74.3" y="26.4">C70</text>
<text x="80.6" y="26.4">C71</text>
<text x="87" y="26.4">C72</text>
<text x="93.3" y="26.4">C177</text>
<text x="99.7" y="26.4">C178</text>
<text x="189.8" y="25.1">10u</text>
<text x="214.3" y="28.9">SS_CTRL</text>
<text x="214.3" y="25.1">EN</text>
<text x="232.6" y="26.4">FB</text>
<text x="250.8" y="26.4">10n</text>
<text x="256.2" y="25.6" transform="rotate(-90 256.2 25.6)">3.57k</text>
<text x="258.3" y="24.8" transform="rotate(-90 258.3 24.8)">R47</text>
<text x="261" y="25.1">10u</text>
<text x="267.3" y="25.1">DNP</text>
<text x="51.4" y="31.4">10u</text>
<text x="74.3" y="31.4">10u</text>
<text x="80.6" y="31.4">DNP</text>
<text x="87" y="31.4">DNP</text>
<text x="93.3" y="31.4">DNP</text>
<text x="99.7" y="31.4">DNP</text>
<text x="187.2" y="30.2">GND</text>
<text x="214.3" y="31.4">NR/SS</text>
<text x="224.5" y="33.3" transform="rotate(-90 224.5 33.3)">GND</text>
<text x="227" y="33.3" transform="rotate(-90 227 33.3)">PAD</text>
<text x="232.4" y="31.4">PG</text>
<text x="256.2" y="35.8" transform="rotate(-90 256.2 35.8)">1.15k</text>
<text x="258.3" y="35" transform="rotate(-90 258.3 35)">R48</text>
<text x="258.3" y="30.2">GND</text>
<text x="264.6" y="30.2">GND</text>
<text x="39.8" y="37.8">GND</text>
<text x="48.7" y="37.8">GND</text>
<text x="71.6" y="37.8">GND</text>
<text x="77.9" y="37.8">GND</text>
<text x="84.3" y="37.8">GND</text>
<text x="90.6" y="37.8">GND</text>
<text x="97" y="37.8">GND</text>
<text x="203.8" y="36.5">C92</text>
<text x="203.8" y="41.6">100n</text>
<text x="253.2" y="41.6">GND</text>
<text x="201.1" y="48">GND</text>
<text x="221.5" y="44.1">GND</text>
<text x="224" y="44.1">GND</text>
<text x="67" y="53">VCC</text>
<text x="77.7" y="53">OUT</text>
<text x="113.1" y="50.5">L7</text>
<text x="213.1" y="53">IN</text>
<text x="230.1" y="53">OUT</text>
<text x="22.6" y="55.3" transform="rotate(-90 22.6 55.3)">240</text>
<text x="24.6" y="55.3" transform="rotate(-90 24.6 55.3)">R24</text>
<text x="41.3" y="54.3">C62</text>
<text x="41.3" y="59.4">10u</text>
<text x="67" y="55.6">EN</text>
<text x="67" y="59.4">FSW</text>
<text x="75.1" y="56.8">SYNCH</text>
<text x="102.9" y="54.3">33u (SRR6040A-330M)</text>
<text x="128" y="58.6" transform="rotate(-90 128 58.6)">4.99k</text>
<text x="130" y="57.9" transform="rotate(-90 130 57.9)">R36</text>
<text x="143.2" y="57.8" transform="rotate(-90 143.2 57.8)">100</text>
<text x="145.2" y="57.9" transform="rotate(-90 145.2 57.9)">R42</text>
<text x="150.5" y="55.6">C79</text>
<text x="155.6" y="55.6">C82</text>
<text x="160.6" y="55.6">C83</text>
<text x="165.7" y="55.6">C84</text>
<text x="170.8" y="55.6">C169</text>
<text x="188.6" y="54.3">C86</text>
<text x="188.6" y="59.4">10u</text>
<text x="213.1" y="59.4">EN</text>
<text x="213.1" y="55.6">IN</text>
<text x="230.1" y="55.6">OUT</text>
<text x="249.5" y="55.6">C96</text>
<text x="255" y="59.9" transform="rotate(-90 255 59.9)">10.5k</text>
<text x="257" y="59.1" transform="rotate(-90 257 59.1)">R43</text>
<text x="259.7" y="54.3">C100</text>
<text x="259.7" y="59.4">10u</text>
<text x="266" y="54.3">C103</text>
<text x="266" y="59.4">DNP</text>
<text x="38.6" y="64.5">GND</text>
<text x="67" y="61.9">COMP</text>
<text x="74.6" y="63.8" transform="rotate(-90 74.6 63.8)">GND</text>
<text x="77.2" y="63.8" transform="rotate(-90 77.2 63.8)">EP</text>
<text x="78.9" y="61.9">FB</text>
<text x="147.8" y="65.7">GND</text>
<text x="150.5" y="60.7">10u</text>
<text x="152.9" y="65.7">GND</text>
<text x="155.6" y="60.7">10u</text>
<text x="158" y="65.7">GND</text>
<text x="160.6" y="60.7">10u</text>
<text x="163" y="65.7">GND</text>
<text x="165.7" y="60.7">10u</text>
<text x="168.1" y="65.7">GND</text>
<text x="170.8" y="60.7">DNP</text>
<text x="185.9" y="64.5">GND</text>
<text x="213.1" y="63.2">SS_CTRL</text>
<text x="213.1" y="65.7">NR/SS</text>
<text x="231.2" y="65.7">PG</text>
<text x="231.3" y="60.7">FB</text>
<text x="249.5" y="60.7">10n</text>
<text x="257" y="64.5">GND</text>
<text x="263.4" y="64.5">GND</text>
<text x="20" y="66.1" transform="rotate(-90 20 66.1)">D1</text>
<text x="25.1" y="66.6" transform="rotate(-90 25.1 66.6)">LED</text>
<text x="50.5" y="67.9" transform="rotate(-90 50.5 67.9)">59k</text>
<text x="52.5" y="68" transform="rotate(-90 52.5 68)">R28</text>
<text x="128" y="69.3" transform="rotate(-90 128 69.3)">590</text>
<text x="130" y="69.3" transform="rotate(-90 130 69.3)">R37</text>
<text x="135.6" y="67.3" transform="rotate(-90 135.6 67.3)">4.7n</text>
<text x="140.7" y="66.8" transform="rotate(-90 140.7 66.8)">C75</text>
<text x="202.5" y="70.8">C90</text>
<text x="223.2" y="67.6" transform="rotate(-90 223.2 67.6)">GND</text>
<text x="225.8" y="67.6" transform="rotate(-90 225.8 67.6)">PAD</text>
<text x="255" y="68.6" transform="rotate(-90 255 68.6)">2k</text>
<text x="257" y="69.3" transform="rotate(-90 257 69.3)">R44</text>
<text x="19.5" y="74.6">GND</text>
<text x="47.5" y="74.6">GND</text>
<text x="55.6" y="75.8" transform="rotate(-90 55.6 75.8)">8.2k</text>
<text x="57.6" y="75.6" transform="rotate(-90 57.6 75.6)">R30</text>
<text x="61.6" y="72.1">C69</text>
<text x="61.6" y="77.2">68p</text>
<text x="71.6" y="74.6">GND</text>
<text x="74.1" y="74.6">GND</text>
<text x="102.6" y="76.3" transform="rotate(-90 102.6 76.3)">D4</text>
<text x="124.9" y="75.9">GND</text>
<text x="202.5" y="75.9">100n</text>
<text x="251.9" y="75.9">GND</text>
<text x="55.2" y="81">C66</text>
<text x="97" y="83.5">GND</text>
<text x="97.5" y="78.5" transform="rotate(-90 97.5 78.5)">SS13FL</text>
<text x="199.9" y="82.2">GND</text>
<text x="220.2" y="78.4">GND</text>
<text x="222.7" y="78.4">GND</text>
<text x="55.2" y="86.1">10n</text>
<text x="188.6" y="88.6">C87</text>
<text x="213.1" y="87.3">IN</text>
<text x="213.1" y="89.9">IN</text>
<text x="230.1" y="87.3">OUT</text>
<text x="230.1" y="89.9">OUT</text>
<text x="249.5" y="89.9">C97</text>
<text x="259.7" y="88.6">C101</text>
<text x="266" y="88.6">C104</text>
<text x="63.2" y="94.9">VCC</text>
<text x="73.9" y="94.9">OUT</text>
<text x="109.2" y="92.4">L6</text>
<text x="188.6" y="93.7">10u</text>
<text x="213.1" y="93.7">EN</text>
<text x="231.3" y="94.9">FB</text>
<text x="249.5" y="94.9">10n</text>
<text x="255" y="94.2" transform="rotate(-90 255 94.2)">1.87k</text>
<text x="257" y="93.4" transform="rotate(-90 257 93.4)">R45</text>
<text x="259.7" y="93.7">10u</text>
<text x="266" y="93.7">DNP</text>
<text x="37.4" y="96.2">C61</text>
<text x="37.4" y="101.3">10u</text>
<text x="63.2" y="97.5">EN</text>
<text x="63.2" y="101.3">FSW</text>
<text x="71.3" y="98.8">SYNCH</text>
<text x="99.1" y="96.2">33u (SRR6040A-330M)</text>
<text x="124.2" y="100.5" transform="rotate(-90 124.2 100.5)">4.99k</text>
<text x="126.2" y="99.8" transform="rotate(-90 126.2 99.8)">R34</text>
<text x="139.4" y="99.1" transform="rotate(-90 139.4 99.1)">56</text>
<text x="141.4" y="99.8" transform="rotate(-90 141.4 99.8)">R41</text>
<text x="146.7" y="97.5">C77</text>
<text x="151.7" y="97.5">C80</text>
<text x="156.8" y="97.5">C81</text>
<text x="185.9" y="98.8">GND</text>
<text x="213.1" y="97.5">SS_CTRL</text>
<text x="213.1" y="100">NR/SS</text>
<text x="223.2" y="101.9" transform="rotate(-90 223.2 101.9)">GND</text>
<text x="225.8" y="101.9" transform="rotate(-90 225.8 101.9)">PAD</text>
<text x="231.2" y="100">PG</text>
<text x="257" y="98.8">GND</text>
<text x="263.4" y="98.8">GND</text>
<text x="34.8" y="106.4">GND</text>
<text x="63.2" y="103.8">COMP</text>
<text x="70.8" y="105.7" transform="rotate(-90 70.8 105.7)">GND</text>
<text x="73.4" y="105.7" transform="rotate(-90 73.4 105.7)">EP</text>
<text x="75.1" y="103.8">FB</text>
<text x="144" y="107.6">GND</text>
<text x="146.7" y="102.6">10u</text>
<text x="149.1" y="107.6">GND</text>
<text x="151.7" y="102.6">10u</text>
<text x="154.1" y="107.6">GND</text>
<text x="156.8" y="102.6">DNP</text>
<text x="202.5" y="105.1">C91</text>
<text x="255" y="103.8" transform="rotate(-90 255 103.8)">1.5k</text>
<text x="257" y="103.6" transform="rotate(-90 257 103.6)">R46</text>
<text x="46.7" y="109.8" transform="rotate(-90 46.7 109.8)">68k</text>
<text x="48.7" y="109.9" transform="rotate(-90 48.7 109.9)">R26</text>
<text x="57.8" y="114">C68</text>
<text x="124.2" y="110.5" transform="rotate(-90 124.2 110.5)">1k</text>
<text x="126.2" y="111.2" transform="rotate(-90 126.2 111.2)">R35</text>
<text x="131.8" y="109.2" transform="rotate(-90 131.8 109.2)">8.2n</text>
<text x="136.9" y="108.7" transform="rotate(-90 136.9 108.7)">C74</text>
<text x="202.5" y="110.2">100n</text>
<text x="220.2" y="112.7">GND</text>
<text x="222.7" y="112.7">GND</text>
<text x="251.9" y="110.2">GND</text>
<text x="43.7" y="116.5">GND</text>
<text x="51.8" y="117.7" transform="rotate(-90 51.8 117.7)">6.8k</text>
<text x="53.8" y="117.5" transform="rotate(-90 53.8 117.5)">R29</text>
<text x="57.8" y="119.1">100p</text>
<text x="67.8" y="116.5">GND</text>
<text x="70.3" y="116.5">GND</text>
<text x="98.8" y="118.2" transform="rotate(-90 98.8 118.2)">D3</text>
<text x="121.1" y="117.8">GND</text>
<text x="199.9" y="116.5">GND</text>
<text x="244.8" y="114.9" transform="rotate(-90 244.8 114.9)">68k</text>
<text x="246.8" y="115.6" transform="rotate(-90 246.8 115.6)">R104</text>
<text x="51.4" y="122.9">C65</text>
<text x="93.2" y="125.4">GND</text>
<text x="93.7" y="120.4" transform="rotate(-90 93.7 120.4)">SS13FL</text>
<text x="51.4" y="128">10n</text>
<text x="184.8" y="128">C85</text>
<text x="197.8" y="126.7">IN</text>
<text x="197.8" y="129.2">EN</text>
<text x="205.4" y="129.8" transform="rotate(-90 205.4 129.8)">GND</text>
<text x="207.2" y="126.7">OUT</text>
<text x="238.1" y="131.8">C94</text>
<text x="249.9" y="126.7">VIN</text>
<text x="249.9" y="131.8">GND</text>
<text x="249.9" y="129.2">EN</text>
<text x="256.9" y="126.7">VOUT</text>
<text x="258" y="131.8">BYP</text>
<text x="273.7" y="130.5">C106</text>
<text x="48.8" y="136.9">0</text>
<text x="84.3" y="135.6">DNP</text>
<text x="84.4" y="137.6">R31</text>
<text x="184.8" y="133">10u</text>
<text x="220.3" y="133">C93</text>
<text x="225.4" y="133">C172</text>
<text x="238.1" y="136.9">10u</text>
<text x="273.7" y="135.6">10u</text>
<text x="34.9" y="141.9">C60</text>
<text x="47" y="138.9">R103</text>
<text x="47.5" y="143.2">DNP</text>
<text x="60.7" y="143.2">EN</text>
<text x="60.7" y="140.7">VCC</text>
<text x="71.3" y="140.7">OUT</text>
<text x="96.5" y="141.9">33u (SRR6040A-330M)</text>
<text x="106.7" y="138.1">L5</text>
<text x="144.1" y="143.2">C76</text>
<text x="149.2" y="143.2">C78</text>
<text x="182.1" y="139.4">GND</text>
<text x="202.4" y="141.9">GND</text>
<text x="217.6" y="143.2">GND</text>
<text x="220.3" y="138.1">10u</text>
<text x="222.7" y="143.2">GND</text>
<text x="225.4" y="138.1">DNP</text>
<text x="235.4" y="141.9">GND</text>
<text x="241.8" y="141.9">GND</text>
<text x="269.9" y="143.2">C175</text>
<text x="271" y="140.7">GND</text>
<text x="34.9" y="147">10u</text>
<text x="47" y="145.2">R101</text>
<text x="60.7" y="149.6">COMP</text>
<text x="60.7" y="147">FSW</text>
<text x="68.7" y="144.5">SYNCH</text>
<text x="72.6" y="149.6">FB</text>
<text x="121.6" y="146.3" transform="rotate(-90 121.6 146.3)">4.99k</text>
<text x="123.6" y="145.5" transform="rotate(-90 123.6 145.5)">R32</text>
<text x="136.9" y="144.8" transform="rotate(-90 136.9 144.8)">33</text>
<text x="138.9" y="145.5" transform="rotate(-90 138.9 145.5)">R38</text>
<text x="144.1" y="148.3">10u</text>
<text x="149.2" y="148.3">10u</text>
<text x="214.3" y="149.6">VIN</text>
<text x="226.4" y="149.6">VOUT</text>
<text x="269.9" y="148.3">DNP</text>
<text x="32.2" y="152.1">GND</text>
<text x="44.1" y="155.5" transform="rotate(-90 44.1 155.5)">68k</text>
<text x="46.2" y="155.6" transform="rotate(-90 46.2 155.6)">R25</text>
<text x="68.3" y="151.4" transform="rotate(-90 68.3 151.4)">GND</text>
<text x="70.8" y="151.4" transform="rotate(-90 70.8 151.4)">EP</text>
<text x="129.2" y="154.3" transform="rotate(-90 129.2 154.3)">15n</text>
<text x="134.3" y="154.4" transform="rotate(-90 134.3 154.4)">C73</text>
<text x="141.4" y="153.4">GND</text>
<text x="146.5" y="153.4">GND</text>
<text x="197.5" y="152.1">C89</text>
<text x="214.3" y="152.1">GND</text>
<text x="214.3" y="154.6">ON/OFF</text>
<text x="224" y="154.6">BYPASS</text>
<text x="240.6" y="155.9">C95</text>
<text x="249.5" y="152.1">C98</text>
<text x="267.2" y="153.4">GND</text>
<text x="55.2" y="159.7">C67</text>
<text x="121.6" y="157.1" transform="rotate(-90 121.6 157.1)">7.5k</text>
<text x="123.6" y="156.9" transform="rotate(-90 123.6 156.9)">R33</text>
<text x="197.5" y="157.2">1u</text>
<text x="240.6" y="161">10n</text>
<text x="249.5" y="157.2">10u</text>
<text x="41.1" y="162.3">GND</text>
<text x="49.2" y="163.1" transform="rotate(-90 49.2 163.1)">15k</text>
<text x="51.3" y="163.3" transform="rotate(-90 51.3 163.3)">R27</text>
<text x="55.2" y="164.8">39p</text>
<text x="65.2" y="162.3">GND</text>
<text x="67.8" y="162.3">GND</text>
<text x="91.1" y="166.2" transform="rotate(-90 91.1 166.2)">SS13FL</text>
<text x="96.2" y="163.9" transform="rotate(-90 96.2 163.9)">D2</text>
<text x="118.6" y="163.5">GND</text>
<text x="194.8" y="162.3">GND</text>
<text x="199.9" y="162.3">GND</text>
<text x="238" y="166.1">GND</text>
<text x="246.9" y="162.3">GND</text>
<text x="48.9" y="168.6">C63</text>
<text x="48.9" y="173.7">10n</text>
<text x="90.6" y="171.1">GND</text>
</g>
<g font-size="1" fill="#a90000">
<text x="54.7" y="21.5">1</text>
<text x="68.6" y="21.5">2</text>
<text x="21.5" y="62.2" transform="rotate(-90 21.5 62.2)">2</text>
<text x="21.5" y="68.5" transform="rotate(-90 21.5 68.5)">1</text>
</g>
</svg>
